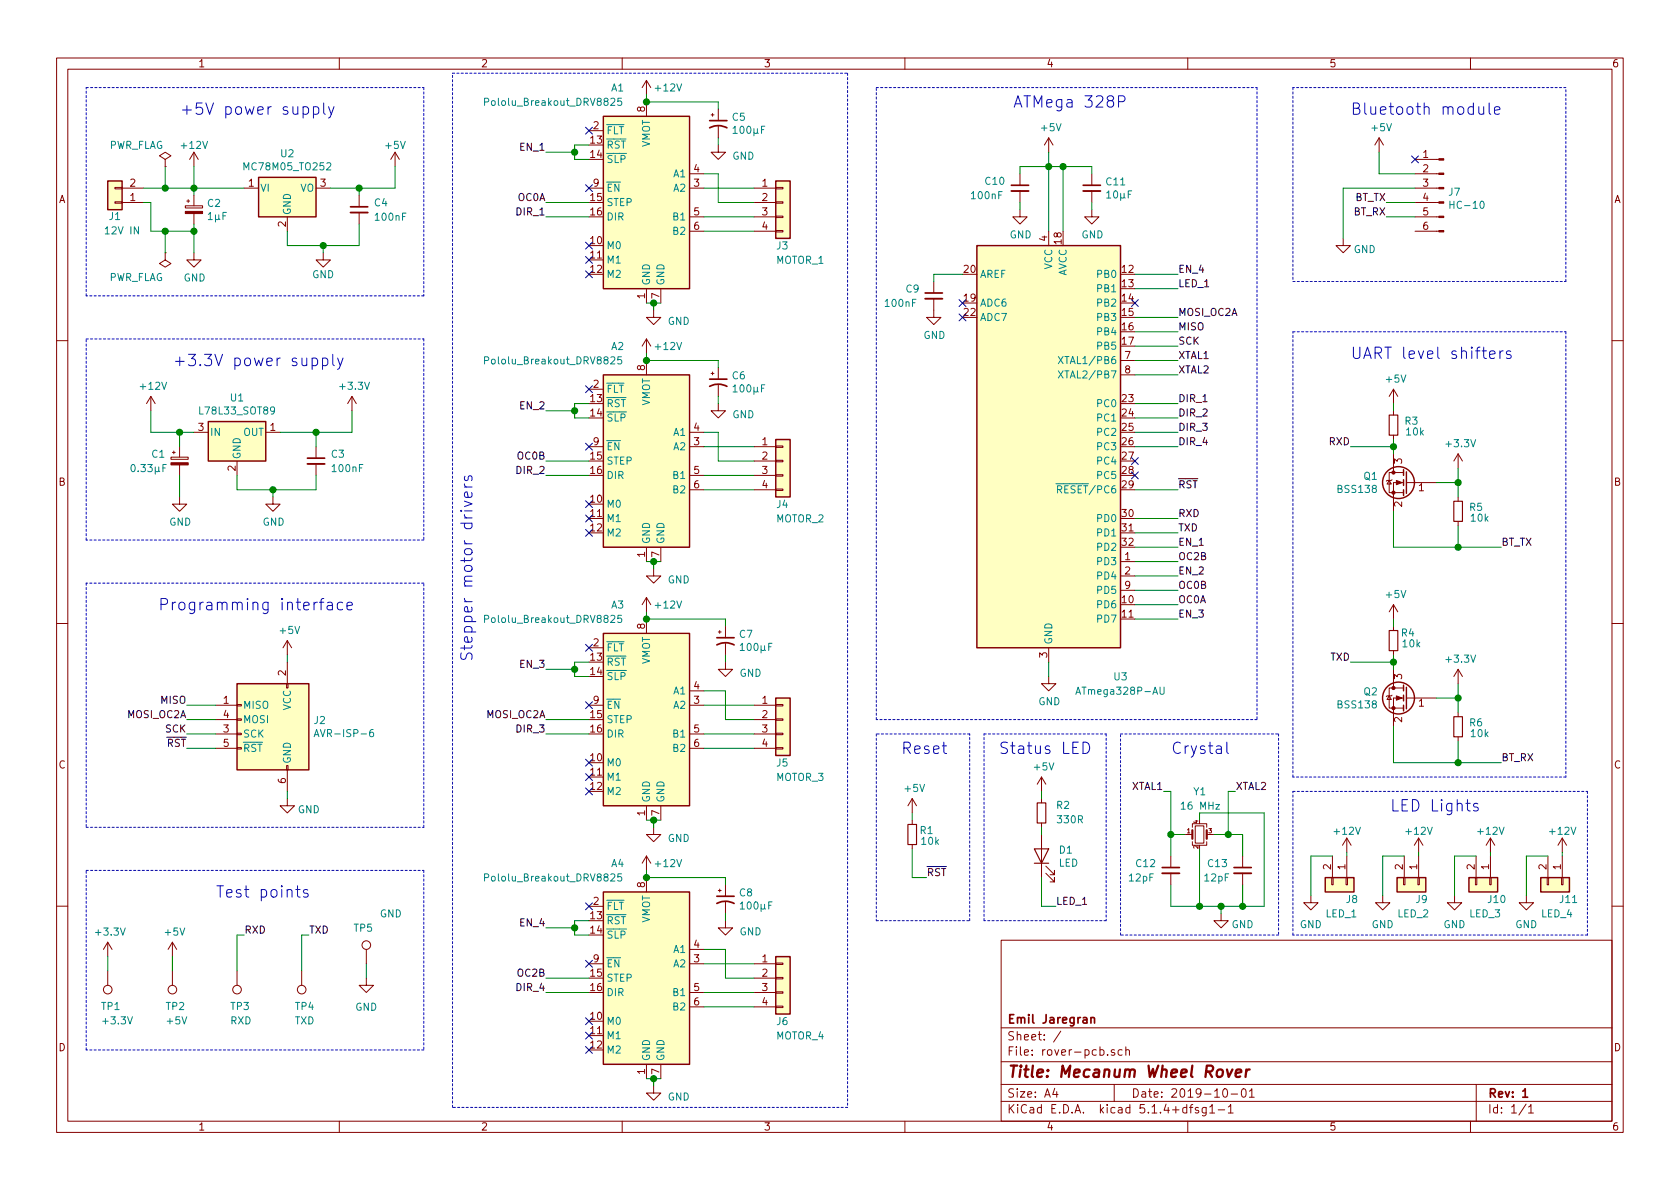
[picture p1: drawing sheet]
<svg xmlns="http://www.w3.org/2000/svg" width="297mm" height="210mm" viewBox="0 0 297 210" stroke-linecap="round" stroke-linejoin="round" font-family="sans-serif">
<g fill="none" stroke="#840000" stroke-width=".18">
<path d="M10 10.3h277v189.9h-277zM12 12.2h273v186.1h-273zM60 10.3v1.9M110 10.3v1.9M114.3 14.2l-.8 1.3M114.3 14.2v2.6M114.3 18v2.6M114.3 14.2l.8 1.3M127 19.3v2M160 10.3v1.9M210 10.3v1.9M260 10.3v1.9"/>
<path d="M20.3 33.1h1.3v.3h-1.3zM20.3 35.7h1.3v.2h-1.3zM21.6 33.3h3.8M21.6 35.8h3.8M29.2 28.2l1-.6-1-.7-1 .7 1 .6v1.3M29.2 29.5h.1M32.8 36.4h3v.4h-3zM33 35.6h.5M33.3 35.3v.5M34.3 26.9l-.8 1.3M34.3 26.9v2.6M34.3 34.5v1.9"/>
<path d="M34.3 37.8v1.8M34.3 26.9l.8 1.3M43.2 33.3h2.5M50.8 38.3v2.6M55.9 33.3h2.5M63.5 34.5v2.1M63.5 37.6v2M69.8 26.9l-.7 1.3M69.8 26.9v2.6M69.8 26.9l.8 1.3M104.1 33.3h2.6M104.1 23.1h2.6"/>
<path d="M121.9 33.3h2.6M121.9 38.3h2.6M121.9 30.7h2.6M125.7 20.3h.5M126 20.1v.5M127 25.6v1.3h1.3l-1.3 1.3-1.3-1.3h1.3M127 22.3v2.1M133.3 33.3h3.9M133.3 35.8h3.9M133.3 38.3h3.9M137.2 38.2h1.2v.3h-1.2zM137.2 33.1h1.2v.3h-1.2z"/>
<path d="M137.2 35.7h1.2v.2h-1.2zM180.3 37.1v1.2h1.3l-1.3 1.3-1.2-1.3h1.2M180.3 30.7v2.1M180.3 33.8v2M185.4 24.4l-.7 1.2M185.4 24.4v2.5M185.4 24.4l.8 1.2M193 37.1v1.2h1.3l-1.3 1.3-1.2-1.3h1.2M193 30.7v2.1M193 33.8v2M243.8 24.4l-.7 1.2M243.8 24.4v2.5"/>
<path d="M243.8 24.4l.8 1.2M250.2 33.3h4.2M250.2 35.8h4.2M250.2 38.3h4.2M250.2 30.7h4.2M250.2 28.2h4.2M29.2 44.7v1.3l1 .6-1 .6-1-.6 1-.6M29.2 44.7h.1M34.3 44.7v1.3h1.3l-1.3 1.2-1.3-1.2h1.3M57.1 44.7v1.3h1.3l-1.3 1.2-1.2-1.2h1.2M114.3 51v2.6M114.3 59.9v2.6"/>
<path d="M114.3 59.9l-.8 1.3M114.3 59.9l.8 1.3M115.6 54.9v1.2h1.2l-1.2 1.3-1.3-1.3h1.3M116.8 51v2.6M121.9 40.9h2.6M133.3 40.9h3.9M137.2 40.8h1.2v.2h-1.2zM165.1 52.8v3.3h1.3l-1.3 1.3-1.3-1.3h1.3M165.1 49.8v2M185.4 40.9v2.5M237.5 42.2v1.2h1.3l-1.3 1.3-1.3-1.3h1.3M250.2 40.9h4.2"/>
<path d="M10 60.2h2M26.7 70.1l-.8 1.3M26.7 70.1v2.5M26.7 70.1l.7 1.3M30.7 79.8v.5M31.7 79v1.8M34.3 76.4h2.5M47 76.4h2.5M55.9 79v2M62.2 70.1l-.7 1.3M62.2 70.1v2.5M62.2 70.1l.8 1.3"/>
<path d="M104.1 79h2.6M104.1 68.8h2.6M114.3 63.7v2.6M121.9 79h2.6M121.9 76.4h2.6M125.7 66h.5M126 65.8v.5M127 71.4v1.2h1.3l-1.3 1.3-1.3-1.3h1.3M127 65v2.1M127 68.1v2M133.3 79h3.9M137.2 78.9h1.2v.2h-1.2z"/>
<path d="M198.1 63.7h2.6M198.1 66.3h2.6M246.4 68.8v2.6M246.4 72.6v.8M246.4 77v.7M246.4 68.8l-.8 1.3M246.4 68.8l.7 1.3M285 60.2h2M30.2 80.8h3.1v.4h-3.1zM30.5 80h.5M31.7 87.9v1.2h1.3l-1.3 1.3-1.2-1.3h1.2M31.7 82.2v1.9"/>
<path d="M41.9 81.5v2.6M48.3 87.9v1.2h1.2l-1.2 1.3-1.3-1.3h1.3M55.9 82v2.1M114.3 96.8v2.5M116.8 96.8v2.5M121.9 84.1h2.6M121.9 86.6h2.6M133.3 81.5h3.9M133.3 84.1h3.9M133.3 86.6h3.9M137.2 86.5h1.2v.2h-1.2zM137.2 83.9h1.2v.3h-1.2z"/>
<path d="M137.2 81.4h1.2v.3h-1.2zM198.1 99.3h2.6M245.6 85l.4 .6h-.8zM246.1 84.8l-.1 .2h-.8l-.1 .1M246.4 83.6h-.8v3.5h2.6M246.4 83.6h1.8M246.4 80.3v3.3M248.2 85.3h-1.8v5.1M248.7 85.3h5.3M257.8 80.3v2.5M257.8 87.9v.7M257.8 92.2v.8"/>
<path d="M257.8 80.3l-.8 1.2M257.8 80.3l.8 1.2M10 110.3h2M50.8 113.3l-.8 1.2M50.8 113.3v2.5M50.8 117.1v3.8M50.8 113.3l.8 1.2M104.1 114.5h2.6M114.3 105.7v2.5M114.3 109.5v2.5M114.3 105.7l-.8 1.2M114.3 105.7l.8 1.2"/>
<path d="M115.6 100.6v1.2h1.2l-1.2 1.3-1.3-1.3h1.3M127 111.8h.5M127.3 111.5v.5M128.3 117.1v1.3h1.2l-1.2 1.2-1.3-1.2h1.3M128.3 110.7v2.1M128.3 113.8v2M185.4 119.6v1.3h1.3l-1.3 1.3-1.3-1.3h1.3M185.4 114.5v2.6M198.1 101.8h2.6M198.1 104.4h2.6M246.4 106.9v2.6M246.4 110.7v.8"/>
<path d="M246.4 115.1v.7M246.4 118.4v3.3M246.4 106.9l-.8 1.3M246.4 106.9l.7 1.3M257.8 118.4l-.8 1.2M257.8 118.4v2.5M257.8 118.4l.8 1.2M285 110.3h2M38.1 124.7h3.8M38.1 127.2h3.8M38.1 129.8h3.8M38.1 132.3h3.8"/>
<path d="M41.9 132.2h.8v.3h-.8zM41.9 129.7h.8v.2h-.8zM41.9 127.1h.8v.3h-.8zM41.9 124.6h.8v.2h-.8zM50.7 135.4h.2v.7h-.2zM50.7 120.9h.2v.8h-.2zM50.8 136.1v3.8M104.1 124.7h2.6M121.9 124.7h2.6M121.9 129.8h2.6M121.9 132.3h2.6M121.9 122.2h2.6"/>
<path d="M133.3 124.7h3.9M133.3 127.2h3.9M133.3 129.8h3.9M133.3 132.3h3.9M137.2 132.2h1.2v.3h-1.2zM137.2 129.7h1.2v.2h-1.2zM137.2 124.6h1.2v.2h-1.2zM137.2 127.1h1.2v.3h-1.2zM184.1 137.4v2.5M184.1 137.4l-.7 1.3M184.1 137.4l.8 1.3M245.6 123.1l.4 .6h-.8z"/>
<path d="M246.1 122.9l-.1 .2h-.8l-.1 .1M246.4 121.7h-.8v3.5h2.6M246.4 121.7h1.8M248.2 123.4h-1.8v5.1M248.7 123.4h5.3M257.8 126v.7M257.8 130.3v.8M50.8 141.2v1.3h1.3l-1.3 1.3-1.3-1.3h1.3M114.3 142.5v2.5M114.3 151.4v2.5M114.3 155.2v2.5M114.3 151.4l-.8 1.2"/>
<path d="M114.3 151.4l.8 1.2M115.6 146.3v1.3h1.2l-1.2 1.2-1.3-1.2h1.3M116.8 142.5v2.5M127 157.5h.5M127.3 157.2v.5M128.3 156.5v2M128.3 159.5v2M161.3 141.2l-.8 1.3M161.3 141.2v2.6M161.3 145v.8M161.3 149.3v.8M161.3 141.2l.8 1.3"/>
<path d="M184.1 141.2v.8M184.1 145.5v.8M184.1 147.6v7.6M184.9 154.4l1.5 1.6v-.8v.8h-.7M184.9 153.2l1.5 1.5v-.8v.8h-.7M207 151.4v2M207 154.4v2.1M209.5 147.6h1.3M210.8 148.8v.7h2.6v-.7M210.8 146.3v-.6h2.6v.6M211.3 146h1.6v3.1h-1.6zM213.4 147.6h1.2"/>
<path d="M219.7 151.4v2M219.7 154.4v2.1M231.8 158.4v1.2h1.2l-1.2 1.3-1.3-1.3h1.3M235.5 155.2h.2v1.3h-.2zM235.6 151.4v3.8M238 155.2h.3v1.3h-.3zM238.1 148.2l-.7 1.3M238.1 148.2v2.5M238.1 151.4v3.8M238.1 148.2l.8 1.3M244.5 158.4v1.2h1.2l-1.2 1.3-1.3-1.3h1.3M248.2 155.2h.2v1.3h-.2z"/>
<path d="M248.3 151.4v3.8M250.7 155.2h.3v1.3h-.3zM250.8 148.2l-.7 1.3M250.8 148.2v2.5M250.8 151.4v3.8M250.8 148.2l.8 1.3M257.2 158.4v1.2h1.2l-1.2 1.3-1.3-1.3h1.3M260.9 155.2h.2v1.3h-.2zM261 151.4v3.8M263.4 155.2h.3v1.3h-.3zM263.5 148.2l-.7 1.3M263.5 148.2v2.5"/>
<path d="M263.5 151.4v3.8M263.5 148.2l.8 1.3M269.9 158.4v1.2h1.2l-1.2 1.3-1.3-1.3h1.3M273.6 155.2h.2v1.3h-.2zM273.7 151.4v3.8M276.1 155.2h.3v1.3h-.3zM276.2 148.2l-.7 1.3M276.2 148.2v2.5M276.2 151.4v3.8M276.2 148.2l.8 1.3M10 160.2h2M19 166.6v2.6"/>
<path d="M19 171.7v2.5M19 166.6l-.7 1.3M19 166.6l.8 1.3M30.5 166.6v2.6M30.5 171.7v2.5M30.5 166.6l-.8 1.3M30.5 166.6l.7 1.3M41.9 171.7v2.5M53.3 171.7v2.5M64.8 173v1.2h1.2l-1.2 1.3-1.3-1.3h1.3M64.8 167.9v2.5M104.1 170.4h2.6"/>
<path d="M104.1 160.3h2.6M121.9 170.4h2.6M121.9 175.5h2.6M121.9 178h2.6M121.9 167.9h2.6M128.3 162.8v1.3h1.2l-1.2 1.2-1.3-1.2h1.3M133.3 170.4h3.9M133.3 173h3.9M133.3 175.5h3.9M133.3 178h3.9M137.2 177.9h1.2v.3h-1.2zM137.2 175.4h1.2v.2h-1.2z"/>
<path d="M137.2 170.3h1.2v.3h-1.2zM137.2 172.8h1.2v.3h-1.2zM177 166.3h108v32h-108zM215.9 161.5v1.3h1.3l-1.3 1.3-1.3-1.3h1.3M285 160.2h2M60 198.3v1.9M110 198.3v1.9M114.3 188.2v2.5M115.6 192v1.3h1.2l-1.2 1.3-1.3-1.3h1.3M116.8 188.2v2.5M160 198.3v1.9M177 194.8h108"/>
<path d="M177 191.8h108M177 187.8h108M177 181.8h108M186.5 192.5l-.4 1h1M186.8 193v1M187.6 182.3l-1.3 2M195.8 186.5v.1M197 191.8v3M197.1 185.7a.37 .37 0 0 0-.6 .1v.2l.6 .2v.1l-.2 .3-.4-.1M198.4 185.7l-.4-.1-.3 .3 .1 .6 .2 .1 .4-.1M199.1 185.7a.37 .37 0 0 1 .6 .1v.8M199.1 185.1v1.5"/>
<path d="M210 198.3v1.9M210.3 195.8h.6M210.9 195.3l-.4 .2v1.3M211.9 195.9l-.4-.1-.2 .2 .1 .3 .5 .1v.3h-.6M213.3 195.8v1.2l-.3 .3h-.4M213.3 195.9l-.5-.1-.3 .3 .1 .6 .2 .1 .5-.1M213.9 195.8l.4-.5v1.5M213.9 196.8h.9M215.4 196.3h1.1M216.3 192.7l.4-.2a.94 .94 0 0 1 0 1.5 .79 .79 0 0 1-.4-1.3zM217.2 195.8l.4-.5v1.5M217.2 196.8h.8"/>
<path d="M217.7 193.5h1.1M219.6 192.7l.4-.2a.94 .94 0 0 1 0 1.5 .82 .82 0 0 1-.4-1.3zM220.9 193l.4-.5v1.5M220.9 194h.9M260 198.3v1.9M261 191.8v6.5M269.8 195.2l-1.2 2M270.3 195.8l.4-.5v1.5M270.3 196.8h.8"/>
<circle cx="19" cy="175" r=".76"/>
<circle cx="30.5" cy="175" r=".76"/>
<circle cx="41.9" cy="175" r=".76"/>
<circle cx="53.3" cy="175" r=".76"/>
<circle cx="64.8" cy="167.1" r=".76"/>
</g>
<g fill="none" stroke="#840000" stroke-width=".3">
<path d="M62 36.6h3M125.5 22.6a3.2 3.2 0 0 1 3 0M125.5 21.3h3M178.8 32.8h3.1M191.5 32.8h3.1M163.6 51.8h3M125.5 68.3a3.2 3.2 0 0 1 3 0M125.5 67.1h3M54.4 81h3M126.7 114a3.2 3.2 0 0 1 3.1 0M126.7 112.8h3.1M126.7 159.8a3.2 3.2 0 0 1 3.1 0"/>
<path d="M126.7 158.5h3.1M205.5 153.4h3M218.2 153.4h3M192.9 179.9v1M192.9 180.1l.2-.2 .4 .1v.9M269.2 193l.5-.5v1.5M269.2 194h.9"/>
</g>
<path d="M216.9 189.1l.3 1.3 .7-1.3M218.5 189.8l1-.2-.1-.4h-.8l-.2 1 .3 .2 .6-.1M220.4 189.1l-.2 1.3M221 189.1a.5 .5 0 0 0-.7 .4" fill="none" stroke="#840000" stroke-width=".41"/>
<g fill="#ffffc2" stroke="#ffffc2" stroke-width=".18">
<path d="M137.2 77.7h2.5v10.2h-2.5z"/>
<path d="M137.2 123.4h2.5v10.2h-2.5z"/>
<path d="M137.2 169.2h2.5v10.1h-2.5z"/>
<path d="M137.2 32h2.5v10.2h-2.5z"/>
<path d="M36.8 74.5h10.2v7h-10.2z"/>
<path d="M106.7 20.6h15.2v30.4h-15.2z"/>
<path d="M41.9 120.9h12.7v15.2h-12.7z"/>
<path d="M106.7 66.3h15.2v30.5h-15.2z"/>
<path d="M106.7 112h15.2v30.5h-15.2z"/>
<path d="M106.7 157.7h15.2v30.5h-15.2z"/>
<path d="M45.7 31.4h10.2v6.9h-10.2z"/>
<path d="M234.3 155.2h5.1v2.5h-5.1z"/>
<path d="M247 155.2h5.1v2.5h-5.1z"/>
<path d="M259.7 155.2h5.1v2.5h-5.1z"/>
<path d="M272.4 155.2h5.1v2.5h-5.1z"/>
<path d="M172.7 43.4h25.4v71.1h-25.4z"/>
<path d="M19 32h2.6v5.1h-2.6z"/>
</g>
<g fill="none" stroke="#840000" stroke-width=".25">
<path d="M19 32h2.6v5.1h-2.6zM45.7 31.4h10.2v6.9h-10.2zM106.7 20.6h15.2v30.4h-15.2zM137.2 32h2.5v10.2h-2.5zM172.7 43.4h25.4v71.1h-25.4zM36.8 74.5h10.2v7h-10.2zM106.7 66.3h15.2v30.5h-15.2zM137.2 77.7h2.5v10.2h-2.5zM248.2 83.1v1M248.2 84.8v1M248.2 86.6v1M248.7 83.4v3.8"/>
<path d="M106.7 112h15.2v30.5h-15.2zM41.9 120.9h12.7v15.2h-12.7zM137.2 123.4h2.5v10.2h-2.5zM248.2 121.2v1M248.2 122.9v1M248.2 124.7v1M248.7 121.5v3.8M106.7 157.7h15.2v30.5h-15.2zM234.3 155.2h5.1v2.5h-5.1zM247 155.2h5.1v2.5h-5.1zM259.7 155.2h5.1v2.5h-5.1zM272.4 155.2h5.1v2.5h-5.1z"/>
<path d="M137.2 169.2h2.5v10.1h-2.5z"/>
<circle cx="247.3" cy="85.3" r="2.82"/>
<circle cx="247.3" cy="123.4" r="2.82"/>
</g>
<g fill="#840000" stroke="#840000" stroke-width=".18">
<path d="M30.2 81.8h3.1v.4h-3.1z"/>
<path d="M246.9 85l1 .3-1 .4z"/>
<path d="M246.9 123.1l1 .3-1 .4z"/>
<path d="M254.4 40.8h.9v.2h-.9z"/>
<path d="M254.4 38.2h.9v.3h-.9z"/>
<path d="M254.4 35.7h.9v.2h-.9z"/>
<path d="M254.4 33.1h.9v.3h-.9z"/>
<path d="M254.4 30.6h.9v.3h-.9z"/>
<path d="M254.4 28.1h.9v.2h-.9z"/>
<path d="M32.8 37.4h3v.4h-3z"/>
<circle cx="246.4" cy="87.1" r=".28"/>
<circle cx="246.4" cy="83.6" r=".28"/>
<circle cx="246.4" cy="125.2" r=".28"/>
<circle cx="246.4" cy="121.7" r=".28"/>
</g>
<g fill="none" stroke="#008484" stroke-width=".18">
<path d="M85.7 18l.7-.1v-.4l-.7-.1v1.2M108 17.5l.5-.1 .2 .3v.2l-.8 .7h.8M109.9 17.4h-.6l-.1 .6 .2-.1 .5 .1v.5l-.2 .1-.5-.1M36.8 37.9l.4-.3v1.2M36.8 38.8h.7M40 37.6h-.6v1.2M129.6 22.7l.4-.4v1.3M129.6 23.6h.8M134.6 22.9h.5M135.2 22.3h-.6v1.3M195.7 34.1l.3-.3v1.2M195.7 35h.7"/>
<path d="M200.1 33.8h-.6v1.2M85.7 63.7l.7-.1v-.4l-.7-.1v1.3M108 63.2l.5-.1 .2 .3v.2l-.8 .8h.8M109.9 63.1h-.6l-.1 .6 .2-.1 .5 .1v.5l-.2 .2-.5-.2M129.6 68.4l.4-.4v1.3M129.6 69.3h.8M134.6 68.7h.5M135.2 68h-.6v1.3M187.1 63l.9 1.3M187.1 65.6l.9 1.2M188 63l-.9 1.3M188 65.6l-.9 1.2"/>
<path d="M23.3 82.3l.2-.2a.67 .67 0 0 1 .4 .7 .67 .67 0 0 1-.4 .6l-.3-.2v-.3zM28.8 82.7h.4M29.4 82.1h-.6v1.3M186.7 85.5h1.3M187 86.6l.6-.1 .1-.2v-.3l-.2-.1h-.5v1.3M187.3 86.6l.4 .6M85.7 109.5l.7-.1v-.5l-.7-.1v1.3M108 108.9l.5-.1 .2 .4v.2l-.8 .7h.8M109.9 108.8h-.6l-.1 .6 .2-.1 .5 .1v.6l-.2 .1-.5-.1M130.9 114.1l.3-.3v1.2M130.9 115h.7M135.9 114.4h.4"/>
<path d="M136.5 113.8h-.6v1.2M55.5 130.3l.5-1.3 .4 1.3M55.7 129.9h.6M66 129l-.4 .1a.87 .87 0 0 0 0 1.2l.4-.2v-.5l-.4-.1-.2 .2M190.2 122.8l.4-1.3 .5 1.3M190.3 122.4h.6M205.1 121.5v1l.2 .3h.3l.2-.3v-1M85.7 155.2l.7-.1v-.4l-.7-.2v1.3M108 154.7l.5-.2 .2 .4v.2l-.8 .7h.8M109.9 154.5h-.6l-.1 .6 .2-.1 .5 .1v.6l-.2 .1-.5-.1M130.9 159.8l.3-.3v1.3M136.5 159.5h-.6v1.3"/>
<path d="M130.9 160.8h.7M135.9 160.1h.4"/>
</g>
<path d="M62 37.6h3M178.8 33.8h3.1M191.5 33.8h3.1M163.6 52.8h3M54.4 82h3M205.5 154.4h3M218.2 154.4h3" fill="none" stroke="#840000" stroke-width=".33"/>
<path d="M245.6 73.4h1.5v3.6h-1.5zM257 88.6h1.6v3.6h-1.6zM245.6 111.5h1.5v3.6h-1.5zM257 126.7h1.6v3.6h-1.6zM160.5 145.8h1.6v3.5h-1.6zM182.9 150.1h2.5l-1.3 2.5zM182.9 152.6h2.5M183.4 142h1.5v3.5h-1.5z" fill="none" stroke="#840000" stroke-width=".2"/>
<path d="M210.8 146.8v1.5M213.4 146.8v1.5" fill="none" stroke="#840000" stroke-width=".38"/>
<g fill="none" stroke="#0000c2" stroke-width=".18" stroke-dasharray=".4 .4">
<path d="M15.2 15.5h59.7M74.9 15.5v36.8M80 12.9h69.9M149.9 12.9v182.9M154.9 15.5h67.3M222.2 15.5v111.7M228.6 15.5v34.3M276.9 15.5h-48.3M15.2 59.9h59.7M15.2 52.3v-36.8M74.9 52.3h-59.7M74.9 59.9v35.6"/>
<path d="M228.6 49.8h48.3M228.6 58.7h48.3M276.9 58.7v78.7M276.9 49.8v-34.3M15.2 95.5v-35.6M74.9 95.5h-59.7M15.2 103.1v43.2M74.9 103.1h-59.7M154.9 129.8v33M154.9 127.2v-111.7M171.4 129.8h-16.5M174 129.8h21.6"/>
<path d="M195.6 129.8v33M198.1 129.8h28M222.2 127.2h-67.3M226.1 129.8v35.5M228.6 137.4v-78.7M228.6 139.9h52.1M276.9 137.4h-48.3M280.7 139.9v25.4M15.2 146.3h59.7M15.2 153.9h59.7M74.9 146.3v-43.2M74.9 153.9v31.8"/>
<path d="M154.9 162.8h16.5M171.4 162.8v-33M174 162.8v-33M195.6 162.8h-21.6M198.1 165.3v-35.5M226.1 165.3h-28M228.6 165.3v-25.4M280.7 165.3h-52.1M15.2 185.7v-31.8M74.9 185.7h-59.7M80 195.8v-182.9M149.9 195.8h-69.9"/>
</g>
<g fill="none" stroke="#008400" stroke-width=".18">
<path d="M114.3 16.8v1.2h12.7v1.3M25.4 33.3h17.8M25.4 35.8h1.3v5.1h7.6M29.2 29.5v3.8M34.3 29.5v5M34.3 39.6v5.1M63.5 33.3v1.2M63.5 39.6v3.8h-12.7v-2.5M69.8 29.5v3.8h-11.4M96.5 35.8h7.6M96.5 38.3h7.6M96.5 26.9h5.1"/>
<path d="M104.1 25.6h-2.5v2.6h2.5M124.5 33.3h8.8M124.5 30.7h2.5v5.1h6.3M124.5 38.3h8.8M127 24.4v1.2M180.3 30.7v-1.2h12.7v1.2M180.3 35.8v1.3M185.4 26.9v14M188 29.5v11.4M193 35.8v1.3M243.8 26.9v3.8h6.4M245.1 35.8h5.1"/>
<path d="M245.1 38.3h5.1M250.2 33.3h-12.7v8.9M29.2 40.9v3.8M57.1 43.4v1.3M114.3 53.6h2.5M115.6 53.6v1.3M124.5 40.9h8.8M170.2 48.5h-5.1v1.3M200.7 48.5h7.6M200.7 51h7.6M200.7 58.7h7.6M200.7 56.1h7.6"/>
<path d="M26.7 72.6v3.8h7.6M31.7 76.4v2.6M55.9 76.4v2.6M62.2 72.6v3.8h-12.7M96.5 72.6h5.1M104.1 71.4h-2.5v2.5h2.5M114.3 62.5v1.2h12.7v1.3M124.5 76.4h2.5v5.1h6.3M124.5 79h8.8M127 70.1v1.3M200.7 63.7h7.6M200.7 73.9h7.6"/>
<path d="M200.7 76.4h7.6M200.7 79h7.6M200.7 61.2h7.6M200.7 66.3h7.6M200.7 71.4h7.6M238.8 79h7.6M246.4 71.4v1.2M246.4 77.7v2.6M31.7 84.1v3.8M41.9 84.1v2.5h14v-2.5M48.3 86.6v1.3M96.5 81.5h7.6"/>
<path d="M96.5 84.1h7.6M114.3 99.3h2.5M115.6 99.3v1.3M124.5 86.6h8.8M124.5 84.1h8.8M200.7 99.3h7.6M200.7 86.6h7.6M200.7 96.8h7.6M200.7 94.2h7.6M200.7 91.7h7.6M246.4 90.4v6.4h19M254 85.3h3.8"/>
<path d="M257.8 82.8v5.1M257.8 93v3.8M50.8 115.8v1.3M96.5 118.4h5.1M104.1 117.1h-2.5v2.5h2.5M114.3 108.2v1.3h14v1.2M128.3 115.8v1.3M185.4 117.1v2.5M200.7 109.5h7.6M200.7 106.9h7.6M200.7 104.4h7.6M200.7 101.8h7.6"/>
<path d="M238.8 117.1h7.6M246.4 109.5v1.2M246.4 115.8v2.6M33 127.2h5.1M33 129.8h5.1M33 124.7h5.1M33 132.3h5.1M50.8 139.9v1.3M96.5 127.2h7.6M96.5 129.8h7.6M124.5 122.2h3.8v5h5M124.5 129.8h8.8"/>
<path d="M124.5 124.7h8.8M124.5 132.3h8.8M184.1 139.9v1.3M205.7 139.9h1.3v11.5M218.4 139.9h-1.2v7.7M246.4 128.5v6.4h19M254 123.4h3.8M257.8 120.9v5.1M257.8 131.1v3.8M114.3 153.9v1.3h14v1.3M114.3 145h2.5M115.6 145v1.3"/>
<path d="M161.3 150.1v5.1h2.5M161.3 143.8v1.2M184.1 146.3v1.3M184.1 155.2v5.1h2.6M207 147.6h2.5M212.1 145v-1.2h11.4v16.5h-16.5v-3.8M212.1 150.1v10.2M214.6 147.6h5.1v3.8M219.7 156.5v3.8M235.6 151.4h-3.8v7M238.1 150.7v.7M248.3 151.4h-3.8v7"/>
<path d="M250.8 150.7v.7M261 151.4h-3.8v7M263.5 150.7v.7M273.7 151.4h-3.8v7M276.2 150.7v.7M19 169.2v2.5M30.5 169.2v2.5M43.2 165.3h-1.3v6.4M54.6 165.3h-1.3v6.4M64.8 170.4v2.6M96.5 175.5h7.6M96.5 173h7.6"/>
<path d="M96.5 164.1h5.1M104.1 162.8h-2.5v2.5h2.5M124.5 167.9h3.8v5.1h5M124.5 175.5h8.8M124.5 170.4h8.8M124.5 178h8.8M128.3 161.5v1.3M215.9 160.3v1.2M114.3 190.7h2.5M115.6 190.7v1.3"/>
</g>
<g fill="none" stroke="#0000c2" stroke-width=".18">
<path d="M55.4 19l.6-.1 .4 .3v.6l-.2 .3-.2 .1-.6-.1M55.4 18.9v2M57.2 18.2v1.7l.3 .3M58.1 18.9l.5 1.3M59.1 18.9l-.7 1.8-.3 .2M197.8 18h.7a.54 .54 0 0 0 .4-.5 .54 .54 0 0 0-.4-.6h-.7v2M261.5 18.9l.1 1.2a.52 .52 0 0 0 .7-.1M262.3 18.9v1.3M263.3 18.2v1.7l.3 .3M264.2 19.5l1-.2-.1-.3-.6-.1-.3 .2 .1 1 .2 .1 .6-.1M55.2 63.4l.6-.1 .4 .4v.6l-.2 .3-.2 .1-.6-.1M57 63.4l.6-.1 .4 .4v.6l-.2 .3-.2 .1-.6-.1"/>
<path d="M57 63.3v2M58.8 62.7v1.7l.3 .3M59.7 63.3l.5 1.4M60.7 63.3l-.7 1.8-.3 .2M263.4 62.7l.9-.2-.1-.4-.5-.1-.3 .3 .1 1 .2 .1 .5-.1M265.2 62v1.4M265.8 62l-.4 .1-.2 .3M267.1 62.1l-.5-.1-.3 .3 .1 .3 .7 .2 .1 .2-.1 .3-.2 .1-.6-.1M82.1 88.6l1.4 .5-1.4 .5M82.1 85.6l.1 .3 .3 .2M82.1 86.1h1.4M82.2 84.2l-.1 .2 .1 .5h.5a.74 .74 0 0 1 .4-.8l.3 .1 .1 .2-.1 .6"/>
<path d="M83.4 87.1l.1 .6-.3 .3-1-.1-.1-.2 .1-.6 .4-.1 .2 1M56.5 106.5h.8M57.3 105.8l-.4 .1-.1 .2v1.7M57.9 106.6l.2-.1 .6 .1 .1 1.2M58.8 107l-.7 .1a.39 .39 0 0 0-.3 .4 .39 .39 0 0 0 .3 .3l.7-.1M60.6 106.6l-.6-.1-.4 .4v.6l.2 .2 .2 .1 .6-.1M61.3 107.2l1-.2-.1-.4-.6-.1-.3 .3 .1 .9 .2 .1 .6-.1M191.5 131.2a1.02 1.02 0 0 1 1.2 1 1.02 1.02 0 0 1-1.2 1zM216.9 131.2v1.7l.3 .3M52.3 157.3h.8M52.6 156.6v1.7l.1 .2 .4 .1M54.4 157.4l-.5-.1-.3 .3 .1 .3 .7 .2 .1 .2-.1 .2-.2 .1-.6-.1"/>
<path d="M261.3 142.2l-.2-.1-.5 .1-.1 .1 .1 .3a.67 .67 0 0 1 .8 .5l-.3 .3-.6-.1"/>
</g>
<g fill="#008400" stroke="#008400" stroke-width=".25">
<circle cx="115.6" cy="190.7" r=".51"/>
<circle cx="101.6" cy="72.6" r=".51"/>
<circle cx="246.4" cy="117.1" r=".51"/>
<circle cx="185.4" cy="29.5" r=".51"/>
<circle cx="257.8" cy="134.9" r=".51"/>
<circle cx="257.8" cy="123.4" r=".51"/>
<circle cx="257.8" cy="85.3" r=".51"/>
<circle cx="246.4" cy="79" r=".51"/>
<circle cx="101.6" cy="118.4" r=".51"/>
<circle cx="29.2" cy="40.9" r=".51"/>
<circle cx="63.5" cy="33.3" r=".51"/>
<circle cx="257.8" cy="96.8" r=".51"/>
<circle cx="219.7" cy="160.3" r=".51"/>
<circle cx="212.1" cy="160.3" r=".51"/>
<circle cx="188" cy="29.5" r=".51"/>
<circle cx="34.3" cy="40.9" r=".51"/>
<circle cx="34.3" cy="33.3" r=".51"/>
<circle cx="31.8" cy="76.4" r=".51"/>
<circle cx="57.2" cy="43.4" r=".51"/>
<circle cx="29.2" cy="33.3" r=".51"/>
<circle cx="217.2" cy="147.6" r=".51"/>
<circle cx="115.6" cy="53.6" r=".51"/>
<circle cx="215.9" cy="160.3" r=".51"/>
<circle cx="207" cy="147.6" r=".51"/>
<circle cx="114.3" cy="63.7" r=".51"/>
<circle cx="114.3" cy="18" r=".51"/>
<circle cx="101.6" cy="26.9" r=".51"/>
<circle cx="48.3" cy="86.6" r=".51"/>
<circle cx="115.6" cy="145" r=".51"/>
<circle cx="114.3" cy="155.2" r=".51"/>
<circle cx="101.6" cy="164.1" r=".51"/>
<circle cx="114.3" cy="109.5" r=".51"/>
<circle cx="55.9" cy="76.4" r=".51"/>
<circle cx="115.6" cy="99.3" r=".51"/>
</g>
<g fill="none" stroke="#000084" stroke-width=".18">
<path d="M103.5 22.5l1.2 1.2M103.5 32.7l1.2 1.2M104.7 22.5l-1.2 1.2M104.7 32.7l-1.2 1.2M249.6 27.6l1.2 1.2M250.8 27.6l-1.2 1.2M103.5 45.4l1.2 1.2M103.5 47.9l1.2 1.2M103.5 42.8l1.2 1.2M104.7 45.4l-1.2 1.2M104.7 47.9l-1.2 1.2M104.7 42.8l-1.2 1.2"/>
<path d="M169.6 55.5l1.2 1.2M169.6 53l1.2 1.2M170.8 55.5l-1.2 1.2M170.8 53l-1.2 1.2M200.1 53l1.2 1.2M201.3 53l-1.2 1.2M103.5 68.2l1.2 1.2M103.5 78.4l1.2 1.2M104.7 68.2l-1.2 1.2M104.7 78.4l-1.2 1.2M103.5 93.6l1.2 1.2M103.5 91.1l1.2 1.2"/>
<path d="M103.5 88.5l1.2 1.3M104.7 93.6l-1.2 1.2M104.7 91.1l-1.2 1.2M104.7 88.5l-1.2 1.3M200.1 83.5l1.2 1.2M200.1 80.9l1.2 1.2M201.3 83.5l-1.2 1.2M201.3 80.9l-1.2 1.2M103.5 113.9l1.2 1.3M104.7 113.9l-1.2 1.3M103.5 139.3l1.2 1.3M103.5 136.8l1.2 1.2"/>
<path d="M103.5 134.3l1.2 1.2M103.5 124.1l1.2 1.2M104.7 139.3l-1.2 1.3M104.7 136.8l-1.2 1.2M104.7 134.3l-1.2 1.2M104.7 124.1l-1.2 1.2M103.5 159.7l1.2 1.2M104.7 159.7l-1.2 1.2M103.5 180l1.2 1.2M103.5 169.8l1.2 1.2M104.7 180l-1.2 1.2M104.7 169.8l-1.2 1.2"/>
<path d="M103.5 185.1l1.2 1.2M103.5 182.5l1.2 1.2M104.7 185.1l-1.2 1.2M104.7 182.5l-1.2 1.2"/>
</g>
<g font-size="2.8" fill="#0000c2">
<text x="31.7" y="20.3">+5V power supply</text>
<text x="179.1" y="19">ATMega 328P</text>
<text x="238.8" y="20.3">Bluetooth module</text>
<text x="30.5" y="64.8">+3.3V power supply</text>
<text x="238.8" y="63.5">UART level shifters</text>
<text x="27.9" y="107.9">Programming interface</text>
<text x="83.6" y="117.1" transform="rotate(-90 83.6 117.1)">Stepper motor drivers</text>
<text x="160" y="133.3">Reset</text>
<text x="176.5" y="133.3">Status LED</text>
<text x="207" y="133.3">Crystal</text>
<text x="245.7" y="143.5">LED Lights</text>
<text x="38.1" y="158.7">Test points</text>
</g>
<text font-size="2.8" fill="#840000" x="178" y="190.5">Title: Mecanum Wheel Rover</text>
<g font-size="2.1" fill="#840000">
<text x="178" y="184">Sheet: /</text>
<text x="178" y="181">Emil Jaregran</text>
<text x="178" y="186.7">File: rover-pcb.sch</text>
<text x="178" y="196.9">KiCad E.D.A. kicad 5.1.4+dfsg1-1</text>
<text x="178" y="194.1">Size: A4</text>
<text x="200" y="194.1">Date: 2019-10-01</text>
<text x="263" y="194.1">Rev: 1</text>
<text x="263" y="196.9">Id: 1/1</text>
</g>
<g font-size="1.8" fill="#840000">
<text x="35" y="11.9">1</text>
<text x="85" y="11.9">2</text>
<text x="135" y="11.9">3</text>
<text x="185" y="11.9">4</text>
<text x="235" y="11.9">5</text>
<text x="285" y="11.9">6</text>
<text x="104.9" y="22.9">2</text>
<text x="114" y="19.8" transform="rotate(-90 114 19.8)">8</text>
<text x="104.4" y="25.4">13</text>
<text x="104.4" y="27.9">14</text>
<text x="251.6" y="27.9">1</text>
<text x="10.4" y="35.9">A</text>
<text x="23" y="35.6">1</text>
<text x="23" y="33">2</text>
<text x="44" y="33">1</text>
<text x="56.7" y="33">3</text>
<text x="104.4" y="35.6">15</text>
<text x="104.9" y="33">9</text>
<text x="122.7" y="33">3</text>
<text x="122.7" y="30.5">4</text>
<text x="134.8" y="33">1</text>
<text x="134.8" y="35.6">2</text>
<text x="251.6" y="30.5">2</text>
<text x="251.6" y="33">3</text>
<text x="251.6" y="35.6">4</text>
<text x="285.4" y="35.9">A</text>
<text x="50.5" y="40.1" transform="rotate(-90 50.5 40.1)">2</text>
<text x="104.4" y="38.1">16</text>
<text x="122.7" y="38.1">5</text>
<text x="122.7" y="40.6">6</text>
<text x="134.8" y="38.1">3</text>
<text x="134.8" y="40.6">4</text>
<text x="251.6" y="38.1">5</text>
<text x="251.6" y="40.6">6</text>
<text x="104.4" y="43.2">10</text>
<text x="104.4" y="45.7">11</text>
<text x="185.2" y="42.6" transform="rotate(-90 185.2 42.6)">4</text>
<text x="187.7" y="43.1" transform="rotate(-90 187.7 43.1)">18</text>
<text x="104.4" y="48.3">12</text>
<text x="114" y="52.8" transform="rotate(-90 114 52.8)">1</text>
<text x="116.6" y="52.8" transform="rotate(-90 116.6 52.8)">7</text>
<text x="170.5" y="53.3">19</text>
<text x="170.5" y="48.3">20</text>
<text x="198.4" y="48.3">12</text>
<text x="198.4" y="50.8">13</text>
<text x="198.4" y="53.3">14</text>
<text x="170.5" y="55.9">22</text>
<text x="198.4" y="55.9">15</text>
<text x="198.4" y="58.4">16</text>
<text x="114" y="65.5" transform="rotate(-90 114 65.5)">8</text>
<text x="198.4" y="61">17</text>
<text x="198.9" y="63.5">7</text>
<text x="104.4" y="71.1">13</text>
<text x="104.9" y="68.6">2</text>
<text x="198.4" y="71.1">23</text>
<text x="198.9" y="66">8</text>
<text x="35.1" y="76.2">3</text>
<text x="47.8" y="76.2">1</text>
<text x="104.4" y="73.7">14</text>
<text x="122.7" y="76.2">4</text>
<text x="198.4" y="73.7">24</text>
<text x="198.4" y="76.2">25</text>
<text x="41.7" y="83.3" transform="rotate(-90 41.7 83.3)">2</text>
<text x="104.4" y="81.3">15</text>
<text x="104.4" y="83.8">16</text>
<text x="104.9" y="78.7">9</text>
<text x="122.7" y="78.7">3</text>
<text x="122.7" y="83.8">5</text>
<text x="134.8" y="78.7">1</text>
<text x="134.8" y="81.3">2</text>
<text x="134.8" y="83.8">3</text>
<text x="198.4" y="78.7">26</text>
<text x="198.4" y="81.3">27</text>
<text x="198.4" y="83.8">28</text>
<text x="247.9" y="82" transform="rotate(-90 247.9 82)">3</text>
<text x="10.4" y="85.9">B</text>
<text x="104.4" y="88.9">10</text>
<text x="122.7" y="86.4">6</text>
<text x="134.8" y="86.4">4</text>
<text x="198.4" y="86.4">29</text>
<text x="247.9" y="89.6" transform="rotate(-90 247.9 89.6)">2</text>
<text x="250.9" y="86.9">1</text>
<text x="285.4" y="85.9">B</text>
<text x="104.4" y="91.4">11</text>
<text x="104.4" y="94">12</text>
<text x="198.4" y="91.4">30</text>
<text x="198.4" y="94">31</text>
<text x="114" y="98.5" transform="rotate(-90 114 98.5)">1</text>
<text x="116.6" y="98.5" transform="rotate(-90 116.6 98.5)">7</text>
<text x="198.4" y="96.5">32</text>
<text x="198.9" y="99.1">1</text>
<text x="198.9" y="101.6">2</text>
<text x="198.4" y="106.7">10</text>
<text x="198.9" y="104.1">9</text>
<text x="114" y="111.2" transform="rotate(-90 114 111.2)">8</text>
<text x="198.4" y="109.2">11</text>
<text x="50.5" y="119.5" transform="rotate(-90 50.5 119.5)">2</text>
<text x="104.4" y="116.8">13</text>
<text x="104.4" y="119.4">14</text>
<text x="104.9" y="114.3">2</text>
<text x="185.2" y="116.3" transform="rotate(-90 185.2 116.3)">3</text>
<text x="39.5" y="124.5">1</text>
<text x="104.9" y="124.5">9</text>
<text x="122.7" y="124.5">3</text>
<text x="122.7" y="121.9">4</text>
<text x="134.8" y="124.5">1</text>
<text x="247.9" y="120.1" transform="rotate(-90 247.9 120.1)">3</text>
<text x="250.9" y="125">1</text>
<text x="39.5" y="129.5">3</text>
<text x="39.5" y="127">4</text>
<text x="104.4" y="127">15</text>
<text x="104.4" y="129.5">16</text>
<text x="122.7" y="129.5">5</text>
<text x="134.8" y="127">2</text>
<text x="134.8" y="129.5">3</text>
<text x="247.9" y="127.7" transform="rotate(-90 247.9 127.7)">2</text>
<text x="10.4" y="135.9">C</text>
<text x="39.5" y="132.1">5</text>
<text x="104.4" y="134.6">10</text>
<text x="104.4" y="137.2">11</text>
<text x="122.7" y="132.1">6</text>
<text x="134.8" y="132.1">4</text>
<text x="285.4" y="135.9">C</text>
<text x="50.5" y="138.5" transform="rotate(-90 50.5 138.5)">6</text>
<text x="104.4" y="139.7">12</text>
<text x="114" y="144.2" transform="rotate(-90 114 144.2)">1</text>
<text x="116.6" y="144.2" transform="rotate(-90 116.6 144.2)">7</text>
<text x="235.3" y="153.8" transform="rotate(-90 235.3 153.8)">2</text>
<text x="237.9" y="153.8" transform="rotate(-90 237.9 153.8)">1</text>
<text x="248" y="153.8" transform="rotate(-90 248 153.8)">2</text>
<text x="250.6" y="153.8" transform="rotate(-90 250.6 153.8)">1</text>
<text x="260.7" y="153.8" transform="rotate(-90 260.7 153.8)">2</text>
<text x="263.3" y="153.8" transform="rotate(-90 263.3 153.8)">1</text>
<text x="273.4" y="153.8" transform="rotate(-90 273.4 153.8)">2</text>
<text x="276" y="153.8" transform="rotate(-90 276 153.8)">1</text>
<text x="104.9" y="160">2</text>
<text x="114" y="156.9" transform="rotate(-90 114 156.9)">8</text>
<text x="104.4" y="162.6">13</text>
<text x="104.4" y="165.1">14</text>
<text x="122.7" y="167.6">4</text>
<text x="104.4" y="172.7">15</text>
<text x="104.9" y="170.2">9</text>
<text x="122.7" y="170.2">3</text>
<text x="134.8" y="170.2">1</text>
<text x="134.8" y="172.7">2</text>
<text x="104.4" y="175.3">16</text>
<text x="122.7" y="175.3">5</text>
<text x="122.7" y="177.8">6</text>
<text x="134.8" y="175.3">3</text>
<text x="134.8" y="177.8">4</text>
<text x="10.4" y="185.9">D</text>
<text x="104.4" y="180.3">10</text>
<text x="104.4" y="182.9">11</text>
<text x="104.4" y="185.4">12</text>
<text x="285.4" y="185.9">D</text>
<text x="114" y="190" transform="rotate(-90 114 190)">1</text>
<text x="116.6" y="190" transform="rotate(-90 116.6 190)">7</text>
<text x="35" y="199.9">1</text>
<text x="85" y="199.9">2</text>
<text x="135" y="199.9">3</text>
<text x="185" y="199.9">4</text>
<text x="235" y="199.9">5</text>
<text x="285" y="199.9">6</text>
</g>
<g font-size="1.8" fill="#008484">
<text x="108.1" y="16.2">A1</text>
<text x="116" y="16.2">+12V</text>
<text x="86.4" y="18.7">Pololu_Breakout_DRV8825</text>
<text x="107.2" y="23.7">FLT</text>
<text x="129.5" y="21.4">C5</text>
<text x="130.4" y="23.7">100F</text>
<text x="184.2" y="23.2">+5V</text>
<text x="242.6" y="23.2">+5V</text>
<text x="19.2" y="26.3">PWR_FLAG</text>
<text x="32.2" y="26.3">+12V</text>
<text x="49.7" y="27.8">U2</text>
<text x="68.2" y="26.3">+5V</text>
<text x="107.2" y="26.3">RST</text>
<text x="107.2" y="28.8">SLP</text>
<text x="114.9" y="26.2" transform="rotate(-90 114.9 26.2)">VMOT</text>
<text x="129.5" y="28.2">GND</text>
<text x="43.5" y="30.1">MC78M05_TO252</text>
<text x="46" y="33.9">VI</text>
<text x="53.1" y="33.9">VO</text>
<text x="107.2" y="33.9">EN</text>
<text x="119.2" y="33.9">A2</text>
<text x="119.2" y="31.4">A1</text>
<text x="171.9" y="35.2">100nF</text>
<text x="174.3" y="32.7">C10</text>
<text x="195.7" y="32.8">C11</text>
<text x="196.3" y="35.1">10F</text>
<text x="256.2" y="34.6">J7</text>
<text x="18.9" y="41.4">12V IN</text>
<text x="19.4" y="38.9">J1</text>
<text x="36.7" y="36.6">C2</text>
<text x="37.4" y="38.9">1F</text>
<text x="51.4" y="38.1" transform="rotate(-90 51.4 38.1)">GND</text>
<text x="66.2" y="36.5">C4</text>
<text x="66.5" y="39">100nF</text>
<text x="107.2" y="36.4">STEP</text>
<text x="107.2" y="39">DIR</text>
<text x="119.2" y="39">B1</text>
<text x="119.2" y="41.5">B2</text>
<text x="256.8" y="36.9">HC-10</text>
<text x="107.2" y="44.1">M0</text>
<text x="107.2" y="46.6">M1</text>
<text x="137.2" y="46.7">MOTOR_1</text>
<text x="137.4" y="44.1">J3</text>
<text x="178.5" y="42.2">GND</text>
<text x="186.1" y="47.7" transform="rotate(-90 186.1 47.7)">VCC</text>
<text x="191.2" y="42.2">GND</text>
<text x="239.3" y="44.7">GND</text>
<text x="19.2" y="49.7">PWR_FLAG</text>
<text x="32.5" y="49.8">GND</text>
<text x="55.2" y="49.2">GND</text>
<text x="107.2" y="49.1">M2</text>
<text x="114.9" y="50.5" transform="rotate(-90 114.9 50.5)">GND</text>
<text x="117.5" y="50.5" transform="rotate(-90 117.5 50.5)">GND</text>
<text x="160.2" y="51.7">C9</text>
<text x="173.2" y="49.1">AREF</text>
<text x="188.6" y="48.9" transform="rotate(-90 188.6 48.9)">AVCC</text>
<text x="194.2" y="49.1">PB0</text>
<text x="194.2" y="51.7">PB1</text>
<text x="118.1" y="57.4">GND</text>
<text x="156.7" y="54.3">100nF</text>
<text x="163.3" y="59.9">GND</text>
<text x="173.2" y="54.2">ADC6</text>
<text x="173.2" y="56.8">ADC7</text>
<text x="194.2" y="54.2">PB2</text>
<text x="194.2" y="56.8">PB3</text>
<text x="194.2" y="59.3">PB4</text>
<text x="86.4" y="64.4">Pololu_Breakout_DRV8825</text>
<text x="108.1" y="61.9">A2</text>
<text x="116" y="61.9">+12V</text>
<text x="188.1" y="64.4">XTAL1/PB6</text>
<text x="194.2" y="61.8">PB5</text>
<text x="25" y="68.9">+12V</text>
<text x="40.8" y="71">U1</text>
<text x="60.3" y="68.9">+3.3V</text>
<text x="107.2" y="69.5">FLT</text>
<text x="114.9" y="71.9" transform="rotate(-90 114.9 71.9)">VMOT</text>
<text x="129.5" y="67.1">C6</text>
<text x="130.4" y="69.4">100F</text>
<text x="188.1" y="66.9">XTAL2/PB7</text>
<text x="245.2" y="67.7">+5V</text>
<text x="35.6" y="73.3">L78L33_SOT89</text>
<text x="37.1" y="77.1">IN</text>
<text x="43" y="77.1">OUT</text>
<text x="107.2" y="72">RST</text>
<text x="107.2" y="74.5">SLP</text>
<text x="119.2" y="77.1">A1</text>
<text x="129.5" y="74">GND</text>
<text x="194.2" y="72">PC0</text>
<text x="194.2" y="74.5">PC1</text>
<text x="194.2" y="77.1">PC2</text>
<text x="248.4" y="75.1">R3</text>
<text x="248.7" y="77">10k</text>
<text x="24" y="83.5">0.33F</text>
<text x="26.9" y="80.9">C1</text>
<text x="42.5" y="81.3" transform="rotate(-90 42.5 81.3)">GND</text>
<text x="58.6" y="80.9">C3</text>
<text x="58.9" y="83.5">100nF</text>
<text x="107.2" y="82.2">STEP</text>
<text x="107.2" y="79.6">EN</text>
<text x="119.2" y="79.6">A2</text>
<text x="194.2" y="79.6">PC3</text>
<text x="194.2" y="82.2">PC4</text>
<text x="255.9" y="79.1">+3.3V</text>
<text x="107.2" y="89.8">M0</text>
<text x="107.2" y="84.7">DIR</text>
<text x="119.2" y="84.7">B1</text>
<text x="119.2" y="87.2">B2</text>
<text x="137.4" y="89.8">J4</text>
<text x="187.8" y="87.2">RESET/PC6</text>
<text x="194.2" y="84.7">PC5</text>
<text x="236.7" y="87.2">BSS138</text>
<text x="241.2" y="84.9">Q1</text>
<text x="29.9" y="93">GND</text>
<text x="46.4" y="93">GND</text>
<text x="107.2" y="92.3">M1</text>
<text x="107.2" y="94.9">M2</text>
<text x="137.2" y="92.4">MOTOR_2</text>
<text x="194.2" y="92.3">PD0</text>
<text x="194.2" y="94.9">PD1</text>
<text x="259.9" y="90.3">R5</text>
<text x="260.1" y="92.2">10k</text>
<text x="114.9" y="96.3" transform="rotate(-90 114.9 96.3)">GND</text>
<text x="117.5" y="96.3" transform="rotate(-90 117.5 96.3)">GND</text>
<text x="194.2" y="99.9">PD3</text>
<text x="194.2" y="97.4">PD2</text>
<text x="108.1" y="107.6">A3</text>
<text x="116" y="107.6">+12V</text>
<text x="118.1" y="103.2">GND</text>
<text x="194.2" y="107.6">PD6</text>
<text x="194.2" y="102.5">PD4</text>
<text x="194.2" y="105">PD5</text>
<text x="245.2" y="105.8">+5V</text>
<text x="49.6" y="112.1">+5V</text>
<text x="86.4" y="110.2">Pololu_Breakout_DRV8825</text>
<text x="130.8" y="112.8">C7</text>
<text x="194.2" y="110.1">PD7</text>
<text x="247.8" y="112.6">R4</text>
<text x="107.2" y="117.7">RST</text>
<text x="107.2" y="115.2">FLT</text>
<text x="114.9" y="117.6" transform="rotate(-90 114.9 117.6)">VMOT</text>
<text x="130.8" y="119.7">GND</text>
<text x="131.7" y="115.1">100F</text>
<text x="186.1" y="114" transform="rotate(-90 186.1 114)">GND</text>
<text x="248.1" y="114.5">10k</text>
<text x="255.9" y="117.2">+3.3V</text>
<text x="42.9" y="125.3">MISO</text>
<text x="51.4" y="125.6" transform="rotate(-90 51.4 125.6)">VCC</text>
<text x="107.2" y="120.3">SLP</text>
<text x="107.2" y="125.3">EN</text>
<text x="119.2" y="125.3">A2</text>
<text x="119.2" y="122.8">A1</text>
<text x="183.6" y="124.7">GND</text>
<text x="191" y="122.9">ATmega328P-AU</text>
<text x="197" y="120.3">U3</text>
<text x="236.7" y="125.3">BSS138</text>
<text x="241.2" y="123">Q2</text>
<text x="42.9" y="130.4">SCK</text>
<text x="42.9" y="127.9">MOSI</text>
<text x="55.6" y="128">J2</text>
<text x="56.5" y="130.3">AVR-ISP-6</text>
<text x="107.2" y="127.9">STEP</text>
<text x="107.2" y="130.4">DIR</text>
<text x="119.2" y="130.4">B1</text>
<text x="259.9" y="128.4">R6</text>
<text x="260.1" y="130.3">10k</text>
<text x="42.9" y="133">RST</text>
<text x="51.4" y="135.1" transform="rotate(-90 51.4 135.1)">GND</text>
<text x="107.2" y="135.5">M0</text>
<text x="119.2" y="133">B2</text>
<text x="137.4" y="135.6">J5</text>
<text x="182.9" y="136.2">+5V</text>
<text x="52.7" y="143.8">GND</text>
<text x="107.2" y="138">M1</text>
<text x="107.2" y="140.6">M2</text>
<text x="114.9" y="142" transform="rotate(-90 114.9 142)">GND</text>
<text x="117.5" y="142" transform="rotate(-90 117.5 142)">GND</text>
<text x="137.2" y="138.1">MOTOR_3</text>
<text x="160.1" y="140">+5V</text>
<text x="186.8" y="143">R2</text>
<text x="209.2" y="143.2">16 MHz</text>
<text x="211.1" y="140.6">Y1</text>
<text x="118.1" y="148.9">GND</text>
<text x="162.7" y="147.5">R1</text>
<text x="163" y="149.4">10k</text>
<text x="187.1" y="145.6">330R</text>
<text x="236" y="147.6">+12V</text>
<text x="248.7" y="147.6">+12V</text>
<text x="261.4" y="147.6">+12V</text>
<text x="274.1" y="147.6">+12V</text>
<text x="86.4" y="155.9">Pololu_Breakout_DRV8825</text>
<text x="108.1" y="153.3">A4</text>
<text x="116" y="153.3">+12V</text>
<text x="187.2" y="153.3">LED</text>
<text x="187.3" y="150.9">D1</text>
<text x="199.7" y="155.9">12pF</text>
<text x="200.9" y="153.3">C12</text>
<text x="213.1" y="155.9">12pF</text>
<text x="213.6" y="153.3">C13</text>
<text x="107.2" y="160.9">FLT</text>
<text x="130.8" y="158.5">C8</text>
<text x="131.7" y="160.8">100F</text>
<text x="238.1" y="159.7">J8</text>
<text x="250.4" y="159.7">J9</text>
<text x="263.2" y="159.7">J10</text>
<text x="275.9" y="159.7">J11</text>
<text x="17.1" y="165.4">+3.3V</text>
<text x="29.3" y="165.4">+5V</text>
<text x="62.6" y="164.8">TP5</text>
<text x="67.2" y="162.2">GND</text>
<text x="107.2" y="163.4">RST</text>
<text x="107.2" y="166">SLP</text>
<text x="114.9" y="163.3" transform="rotate(-90 114.9 163.3)">VMOT</text>
<text x="130.8" y="165.4">GND</text>
<text x="217.8" y="164.1">GND</text>
<text x="229.8" y="164.1">GND</text>
<text x="234.4" y="162.2">LED_1</text>
<text x="242.5" y="164.1">GND</text>
<text x="247.1" y="162.2">LED_2</text>
<text x="255.2" y="164.1">GND</text>
<text x="259.8" y="162.2">LED_3</text>
<text x="267.9" y="164.1">GND</text>
<text x="272.5" y="162.2">LED_4</text>
<text x="107.2" y="173.6">STEP</text>
<text x="107.2" y="171.1">EN</text>
<text x="119.2" y="171.1">A2</text>
<text x="119.2" y="168.5">A1</text>
<text x="18" y="178.6">TP1</text>
<text x="29.4" y="178.6">TP2</text>
<text x="40.8" y="178.6">TP3</text>
<text x="52.2" y="178.6">TP4</text>
<text x="62.8" y="178.7">GND</text>
<text x="107.2" y="176.1">DIR</text>
<text x="119.2" y="176.1">B1</text>
<text x="119.2" y="178.7">B2</text>
<text x="18.4" y="181.1">+3.3V</text>
<text x="29.6" y="181.1">+5V</text>
<text x="40.7" y="181.1">RXD</text>
<text x="52.1" y="181.1">TXD</text>
<text x="107.2" y="181.2">M0</text>
<text x="107.2" y="183.8">M1</text>
<text x="137.2" y="183.8">MOTOR_4</text>
<text x="137.4" y="181.3">J6</text>
<text x="107.2" y="186.3">M2</text>
<text x="114.9" y="187.7" transform="rotate(-90 114.9 187.7)">GND</text>
<text x="117.5" y="187.7" transform="rotate(-90 117.5 187.7)">GND</text>
<text x="118.1" y="194.6">GND</text>
</g>
<g font-size="1.8">
<text x="92.1" y="26.7">EN_1</text>
<text x="91.6" y="35.6">OC0A</text>
<text x="239.5" y="35.6">BT_TX</text>
<text x="91.5" y="38.1">DIR_1</text>
<text x="239.3" y="38.1">BT_RX</text>
<text x="208.3" y="50.8">LED_1</text>
<text x="208.3" y="48.3">EN_4</text>
<text x="208.3" y="58.4">MISO</text>
<text x="208.3" y="55.9">MOSI_OC2A</text>
<text x="208.3" y="63.5">XTAL1</text>
<text x="208.3" y="61">SCK</text>
<text x="208.3" y="66">XTAL2</text>
<text x="208.3" y="71.1">DIR_1</text>
<text x="92.1" y="72.4">EN_2</text>
<text x="208.3" y="76.2">DIR_3</text>
<text x="208.3" y="73.7">DIR_2</text>
<text x="91.5" y="83.8">DIR_2</text>
<text x="91.6" y="81.3">OC0B</text>
<text x="208.3" y="78.7">DIR_4</text>
<text x="235" y="78.7">RXD</text>
<text x="208.3" y="86.4">RST</text>
<text x="208.3" y="91.4">RXD</text>
<text x="208.3" y="94">TXD</text>
<text x="208.3" y="99.1">OC2B</text>
<text x="208.3" y="101.6">EN_2</text>
<text x="208.3" y="96.5">EN_1</text>
<text x="265.4" y="96.5">BT_TX</text>
<text x="208.3" y="106.7">OC0A</text>
<text x="208.3" y="104.1">OC0B</text>
<text x="208.3" y="109.2">EN_3</text>
<text x="92.1" y="118.1">EN_3</text>
<text x="235.2" y="116.8">TXD</text>
<text x="28.5" y="124.5">MISO</text>
<text x="22.6" y="127">MOSI_OC2A</text>
<text x="29.3" y="129.5">SCK</text>
<text x="86.1" y="127">MOSI_OC2A</text>
<text x="91.5" y="129.5">DIR_3</text>
<text x="29.5" y="132.1">RST</text>
<text x="265.4" y="134.6">BT_RX</text>
<text x="200.1" y="139.7">XTAL1</text>
<text x="218.4" y="139.7">XTAL2</text>
<text x="163.8" y="154.9">RST</text>
<text x="186.7" y="160">LED_1</text>
<text x="43.2" y="165.1">RXD</text>
<text x="54.6" y="165.1">TXD</text>
<text x="92.1" y="163.8">EN_4</text>
<text x="91.6" y="172.7">OC2B</text>
<text x="91.5" y="175.3">DIR_4</text>
</g>
<g font-size="1.1" fill="#840000">
<text x="209.9" y="147.3">1</text>
<text x="211.9" y="145.6" transform="rotate(-90 211.9 145.6)">4</text>
<text x="213.7" y="147.3">3</text>
<text x="211.9" y="150.1" transform="rotate(-90 211.9 150.1)">2</text>
</g>
</svg>
